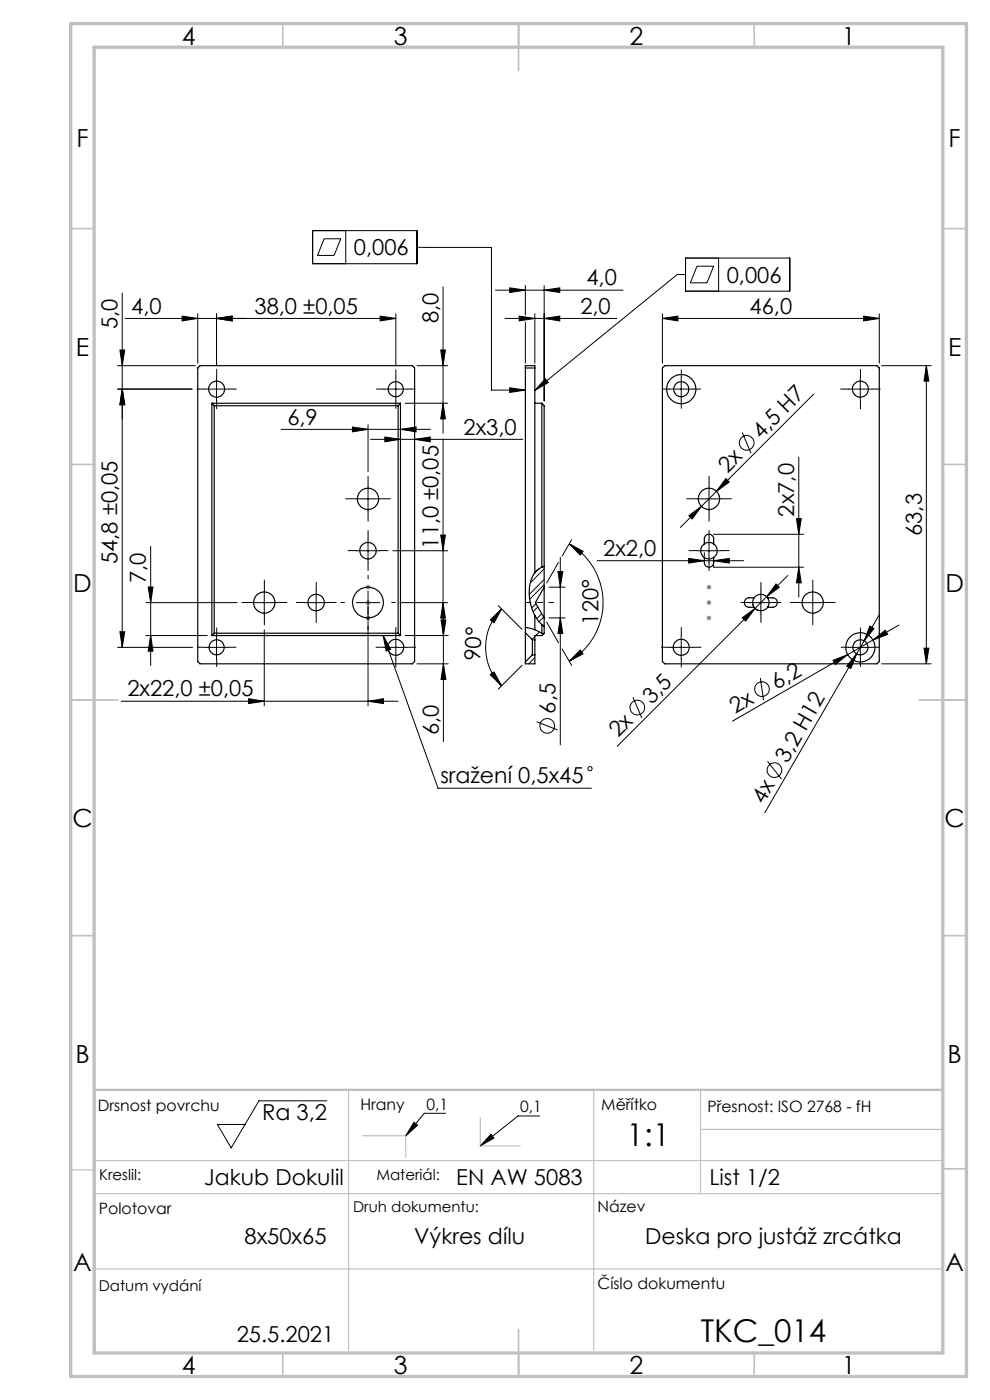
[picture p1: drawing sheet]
<svg xmlns="http://www.w3.org/2000/svg" width="210mm" height="297mm" viewBox="0 0 210 297" stroke-linecap="round" stroke-linejoin="round" font-family="sans-serif">
<g fill="none" stroke="#000" stroke-width=".21">
<path d="M66.3 48.9h22.1v7h-22.1zM68.8 50.7h3.5l-1.4 3.5h-3.6zM73.3 48.9v7M88.4 52.5h15.8v30.3h7.2M145.4 54.7h22.1v7.1h-22.1zM145.4 58.2h-1.7l-30.2 24.6M147.8 56.5h3.6l-1.4 3.5h-3.6zM152.4 54.7v7.1M24.9 77.6h16.6M25.4 74.3h1.1l-.6 3.3zM25.9 62.2v75.1M26.5 67.6h57.5"/>
<path d="M38.6 67.1l3.3 .5-3.3 .5zM41.9 66.6v10.4M45.9 67.6l3.3-.5v1zM45.9 66.6v10.8M80.6 67.1l3.4 .5-3.4 .5zM84 66.6v10.9M88.4 77.6h6.6M93.5 74.3h1l-.5 3.3zM94 60.9v31M105.1 61.6h27.1M107.1 67.6h23.7M108.1 61.1l3.3 .5-3.3 .5z"/>
<path d="M110.1 67.1l3.4 .5-3.4 .5zM111.4 60.6v6.2M111.4 68.3v8.7M113.5 66.6v10.4M115.4 61.6l3.3-.5v1zM115.4 67.6l3.3-.5v1zM115.4 60.6v24.5M140.5 67.6l3.3-.5v1zM140.5 67.6h46M140.5 66.6v10.4M183.2 67.1l3.3 .5-3.3 .5zM186.5 66.6v10.4"/>
<path d="M187 77.6h10.5M196.5 77.6v63.2M196.5 77.6l.5 3.3h-1zM24.9 82.5h15.8M25.9 82.5l.6 3.4h-1.1zM43.5 82.5h4.9M45.9 80v5.1M59.7 91.1h31.6M74.8 90.6l3.3 .5-3.3 .5zM78.1 90.1v10M78.6 93.2h32.3M81.5 82.5h4.9"/>
<path d="M81.6 92.7l3.3 .5-3.3 .5zM84 80v5.1M84.9 91.1l3.4-.5v1zM85.9 85.5h9.1M87.9 93.2l3.4-.5v1zM94 85.5l.5 3.4h-1zM94 93.2v41M108.1 82.3l3.3 .5-3.3 .5zM115.7 80.4l.6 .7-2.8 1.7zM142 82.5h5M144.5 80v5.1M157.4 91.8l1.9 4.4"/>
<path d="M169.4 97v29.7M172.6 83.6l-28.3 28.3M180 82.5h5M182.5 80v5.1M32 115.9v25.3M75.6 116.8h5M75.6 105.8h5M78.1 103.3v5M78.1 114.3v5M83.3 116.8h11.7M93.5 113.5h1l-.5 3.3zM118.5 119.3l-2.5 4.4"/>
<path d="M118.9 118.2v39.8M120.8 115.4l2.9 1.5-.6 .9zM120.8 115.4a14.4 14.4 0 0 1 0 24.9M121.2 114.5l-2 3.5M126.6 119h31.1M146.1 118.5l3.3 .5-3.3 .4zM146.1 109.4l2.7-2-2 2.7zM147.9 116.8h5M147.9 105.8h5M149.4 117.3v.7M150.4 103.3v5M150.4 114.3v5"/>
<path d="M151.4 119l3.3-.5v.9zM151.4 119.9v.4h19.1M151.4 113.3h19.1M154 101.5l.7 .8-2.7 1.9zM168.9 110h1.1l-.6 3.3zM24.9 137.3h16M25.4 134h1.1l-.6 3.3zM30.9 127.8h19.4M30.9 134.8h13.1M31.4 124.5h1.1l-.5 3.3zM32 134.8l.5 3.3h-1.1zM43.5 137.3h4.9"/>
<path d="M45.9 134.8v5M53.6 127.8h5M56.1 133.6v16.2M56.1 125.3v5M64.6 127.8h5M67.1 125.3v5M75.6 127.8h5M78.1 125.3v24.5M81.3 134.8l1.6 3-1 .3zM81.3 134.8l11.6 32.4h32.5M81.5 137.3h4.9M84 134.8v5"/>
<path d="M84.8 127.8h10.2M85.9 134.8h9.2M93.6 131.5h1l-.5 3.3zM94 127.8l.5 3.3h-1zM94.1 128.5v28.8M104 131.5l2.4-2.3-1.6 2.9zM105.7 128.5l5 5M106.4 129.2a11.5 11.5 0 0 0 0 16.3M113.5 139.5l-1.4 1.3M113.5 135l-.6 .6M113.7 128.1l-.9 .9M114.1 128.8l-1 1"/>
<path d="M114.4 120.6l-1.1 1.1M114.4 134.1l-.8 .7M114.9 130.2l-1 1M115.3 130.9l-1 1M115.4 122.9l-3.1 3.2M115.4 120.7l-2.9 2.9M115.4 124l-3 3.1M116 132l2.5 4.3M116.5 124.6h3.4M116.5 131.1h3.4M118.4 121.2h1l-.5 3.4zM118.9 131.1l.5 3.3h-1z"/>
<path d="M119.2 137.7l2 3.4M123.1 137.9l.6 .8-2.9 1.6zM142 137.3h5M144.5 134.8v5M157.4 131.1l2.8-2-2 2.7zM158.9 127.8h5M159.6 127.7l.1 .7a1.67 1.67 0 0 0 1.2 1.1M160.2 129.1l-29.3 29.2M161.4 125.3v5M162.6 126.6l-2.4 2.5M164.6 123.9l.7 .7-2.7 2zM167.1 122.1l-4.5 4.5"/>
<path d="M169.4 120.3l.6 3.3h-1.1zM169.9 127.8h5M172.4 125.3v5M179.8 138.9l-24.4 14.1M180 137.3h5M181.7 138.7l-1.2 3.1-.9-.5zM181.7 138.7l-19.5 33.7M182.5 134.8v5M184.5 132.8l.9 .5-2.1 2.7zM185.2 135.8l-5.4 3.1M185.2 135.8l2.6-2.1 .5 .9zM186.5 130.5l-4.8 8.2"/>
<path d="M190.7 132.6l-5.5 3.2M196 137.5h1l-.5 3.3zM25.7 148.8h58.7M52.7 148.2l3.4 .6-3.4 .5zM78.1 148.8l3.3-.6v1.1zM88.4 140.8h6.7M94.1 140.8l.5 3.3h-1zM104 143.2l.8-.6 1.6 2.9zM110.7 141.1l-5 5.1M113.8 153.1l4.5 1.8M134.3 147.9l1.8 4.4M161.3 143.8l.7 4.8"/>
<path d="M176.7 140.1l3.1-1.2-2.6 2.1zM187 140.8h10.5M162.8 161.5l3 3.8M69.3 233.5h-14.4l-5.9 10-2.9-5h5.9M87.8 238.1l.8 .6-2.5 2.2zM94.5 236.2h-4.5l-3.9 4.7M114.4 236.7h-4.5l-8 6.4M104.1 240.6l.7 .8-2.9 1.7z"/>
<circle cx="158.4" cy="94" r="1.56"/>
<circle cx="116.1" cy="154" r="1.56"/>
<circle cx="135.2" cy="150.1" r="1.56"/>
<circle cx="161.6" cy="146.2" r="1.56"/>
<circle cx="125.2" cy="163.1" r=".44"/>
<circle cx="164.3" cy="163.4" r="1.57"/>
</g>
<g fill="none" stroke="#808080" stroke-width=".21">
<path d="M77.6 124.6h1M77.6 131.1h1M77.6 127.8h1M77.7 124.2l.7 .7M77.7 130.7l.7 .7M77.7 127.5l.7 .7M78.1 124.1v1M78.1 127.3v1M78.1 130.6v1M78.4 124.2l-.7 .7M78.4 130.7l-.7 .7M78.4 127.5l-.7 .7"/>
<path d="M149.9 124.6h1M149.9 131.1h1M149.9 127.8h1M150 124.2l.7 .7M150 130.7l.7 .7M150 127.5l.7 .7M150.4 124.1v1M150.4 127.3v1M150.4 130.6v1M150.7 124.2l-.7 .7M150.7 130.7l-.7 .7M150.7 127.5l-.7 .7"/>
</g>
<path d="M111.6 127.8h5.9" fill="none" stroke="#000" stroke-width=".21" stroke-dasharray="15.2 1.3 1.3 1.3" stroke-dashoffset="14.2"/>
<path d="M73.9 231.2v55.3M101.9 237.2v5.9h8.4M125.9 231.2v55.3M148.6 231.2v22M148.6 239.6h51.4M15 248.2h5M20 246.2h180M20 253.2h180M76.9 240.9h9.2v4.6M20 269.2h180" fill="none" stroke="#c0c0c0" stroke-width=".25"/>
<g fill="none" stroke="#c0c0c0" stroke-width=".35">
<path d="M60 5v5M110 5v10M160 5v5M15 48.5h5M200 48.5h5M15 98.5h5M200 98.5h5M15 148.5h10M195 148.5h10M15 198.5h5M200 198.5h5M200 248h5"/>
<path d="M60 287v5M110 282v10M160 287v5"/>
</g>
<path d="M200 231.2h-180v55.3" fill="none" stroke="#c0c0c0" stroke-width=".5"/>
<path d="M15 5h190v287h-190zM20 10h180v277h-180z" fill="none" stroke="#c0c0c0" stroke-width=".7"/>
<g fill="none" stroke="#000" stroke-width=".21" stroke-dasharray="15.2 1.3 1.3 1.3">
<path d="M43.5 82.5h-1.7M46 85v1.7M46 80v-1.7M48.5 82.5h1.7M81.5 82.5h-1.6M84 85v1.6M84 80v-1.6M86.5 82.5h1.6M142 82.5h-1.6M144.5 80v-1.6M144.5 85v1.6M147 82.5h1.6"/>
<path d="M180 82.5h-1.7M182.5 80v-1.7M182.5 85v1.7M185 82.5h1.7M75.6 116.8h-1.8M75.6 105.8h-2.3M78.1 119.3v1.8M78.1 114.3v-1.7M78.1 108.3v2.3M78.1 103.3v-2.2M80.6 116.8h1.7M80.6 105.8h2.2"/>
<path d="M147.9 105.8h-2.2M147.9 116.8h-1.7M150.4 103.3v-2.2M150.4 108.3v2.3M150.4 114.3v-1.7M150.4 119.3v1.8M152.9 105.8h2.3M152.9 116.8h1.8M43.5 137.3h-1.6M46 139.8v1.6M46 134.8v-1.6M48.5 137.3h1.6"/>
<path d="M53.6 127.8h-2.3M56.1 130.3v2.3M56.1 125.3v-2.2M58.6 127.8h2.2M64.6 127.8h-1.8M67.1 130.3v1.8M67.1 125.3v-1.7M69.6 127.8h1.7M73.1 127.8h-.8M78.1 132.8v.8M78.1 122.8v-.8M81.5 137.3h-1.7"/>
<path d="M83.1 127.8h.7M84 139.8v1.7M84 134.8v-1.7M86.5 137.3h1.7M142 137.3h-1.7M144.5 134.8v-1.7M144.5 139.8v1.7M147 137.3h1.7M158.9 127.8h-1.7M161.4 125.3v-1.7M161.4 130.3v1.8M163.9 127.8h1.8"/>
<path d="M169.9 127.8h-2.2M172.4 125.3v-2.2M172.4 130.3v2.3M174.9 127.8h2.3M180 137.3h-1.6M182.5 134.8v-1.6M182.5 139.8v1.6M185 137.3h1.6"/>
</g>
<g fill="#000">
<path d="M81.3 134.8l1.6 3-1 .3z"/>
<path d="M45.9 67.6l3.3-.5v1zM80.6 67.1l3.4 .5-3.4 .5zM74.8 90.6l3.3 .5-3.3 .5zM84.9 91.1l3.4-.5v1zM52.7 148.2l3.4 .6-3.4 .5zM78.1 148.8l3.3-.6v1.1z"/>
<path d="M45.9 67.6l3.3-.5v1zM38.6 67.1l3.3 .5-3.3 .5z"/>
<path d="M115.4 61.6l3.3-.5v1zM108.1 61.1l3.3 .5-3.3 .5zM115.4 67.6l3.3-.5v1zM110.1 67.1l3.4 .5-3.4 .5z"/>
<path d="M140.5 67.6l3.3-.5v1zM183.2 67.1l3.3 .5-3.3 .5z"/>
<path d="M196.5 77.6l.5 3.3h-1zM196 137.5h1l-.5 3.3z"/>
<path d="M25.9 82.5l.6 3.4h-1.1zM25.4 134h1.1l-.6 3.3z"/>
<path d="M81.6 92.7l3.3 .5-3.3 .5zM87.9 93.2l3.4-.5v1z"/>
<path d="M94 85.5l.5 3.4h-1zM93.5 74.3h1l-.5 3.3zM25.9 82.5l.6 3.4h-1.1zM25.4 74.3h1.1l-.6 3.3zM94 127.8l.5 3.3h-1zM93.5 113.5h1l-.5 3.3zM168.9 110h1.1l-.6 3.3zM169.4 120.3l.6 3.3h-1.1z"/>
<path d="M108.1 82.3l3.3 .5-3.3 .5zM115.7 80.4l.6 .7-2.8 1.7z"/>
<path d="M146.1 109.4l.7 .7 2-2.7zM154 101.5l-2 2.7 2.7-1.9z"/>
<path d="M146.1 118.5l3.3 .5-3.3 .4zM151.4 119l3.3-.5v.9z"/>
<path d="M31.4 124.5h1.1l-.5 3.3zM32 134.8l.5 3.3h-1.1z"/>
<path d="M93.6 131.5h1l-.5 3.3zM94.1 140.8l.5 3.3h-1z"/>
<path d="M104 131.5l2.4-2.3-1.6 2.9zM104 143.2l.8-.6 1.6 2.9z"/>
<path d="M118.4 121.2h1l-.5 3.4zM118.9 131.1l.5 3.3h-1z"/>
<path d="M164.6 123.9l-2 2.7 2.7-2zM157.4 131.1l.8 .7 2-2.7z"/>
<path d="M184.5 132.8l-1.2 3.2 2.1-2.7zM181.7 138.7l-2.1 2.6 .9 .5z"/>
<path d="M185.2 135.8l3.1-1.2-.5-.9zM176.7 140.1l.5 .9 2.6-2.1z"/>
<path d="M123.1 137.9l.6 .8-2.9 1.6zM120.8 115.4l2.9 1.5-.6 .9z"/>
<path d="M104.1 240.6l.7 .8-2.9 1.7zM87.8 238.1l.8 .6-2.5 2.2z"/>
</g>
<g fill="none" stroke="#000" stroke-width=".25">
<path d="M41.9 78.1l.5-.5h45.1l.4 .5v62.2l-.4 .5h-45.1l-.5-.5zM111.4 78.1h2.1M141 77.6h45l.5 .5v62.2l-.5 .5h-45l-.5-.5v-62.2zM44.9 85.5h40M44.9 85.5l.5 .6M44.9 85.5v49.3M45.4 86.1v48.2M45.4 86.1h39.1M84.5 86.1v48.2M84.9 85.5l-.4 .6M84.9 85.5v49.3M113.5 85.5h1.4"/>
<path d="M114.9 85.5v34.8M114.9 85.5l.5 .6v38.5M149.4 115.4a2.06 2.06 0 0 1 .2-1.7 .98 .98 0 0 1 1.2-.3 .98 .98 0 0 1 .6 .9v1.1M149.4 115.4a1.74 1.74 0 0 0 0 2.8M149.4 118.2a2.06 2.06 0 0 0 .2 1.8 .98 .98 0 0 0 1.1 .3 .98 .98 0 0 0 .7-1v-1.1M149.4 118.2a1.7 1.7 0 0 0 2 0M149.4 115.4a1.7 1.7 0 0 1 2 0M151.4 115.4a1.74 1.74 0 0 1 0 2.8M44.9 134.8h40M45.4 134.3h39.1M45.4 134.3l-.5 .5M84.5 134.3l.4 .5"/>
<path d="M111.4 133.1l2.1 .5M111.4 134.2v6.2M111.4 134.2l1.5 1.5M112.9 135.7v3.2M112.9 138.9l-1.5 1.5M112.9 135.7h.6M112.9 138.9h.6M113.5 121.5a9.2 9.2 0 0 0 0 9.1M113.5 133.6l1.4 .7M113.5 130.6l1.4 1.9M113.5 135.7v3.2M113.5 138.9v1.9h-2.1v-.4"/>
<path d="M113.5 121.5v-43.9h-2.1v56.6M113.5 130.6v3M114.9 120.3l-1 .7-.4 .5M114.9 132.5v1.8M114.9 134.3l.4 .2M114.9 132.5l.5 .4M115.3 134.5l-.4 .3h-1.4v.9M115.4 124.6v6.5M115.4 131.1v3.2l-.1 .2M115.4 120.2l-.5 .1M115.4 124.6l-1.8 3.2 1.8 3.3M159.9 126.8a2.06 2.06 0 0 0-1.7 .3 1.02 1.02 0 0 0-.2 1.1 1.02 1.02 0 0 0 .9 .6h1"/>
<path d="M159.9 128.8a1.77 1.77 0 0 0 2.9 0M159.9 126.8a1.77 1.77 0 0 1 2.9 0M159.9 126.8a1.75 1.75 0 0 0 0 2M162.8 126.8a2.06 2.06 0 0 1 1.8 .3 1.02 1.02 0 0 1 .2 1.1 1.02 1.02 0 0 1-.9 .6h-1.1M162.8 126.8a1.93 1.93 0 0 1 0 2"/>
<circle cx="45.9" cy="82.6" r="1.71"/>
<circle cx="83.9" cy="82.6" r="1.61"/>
<circle cx="144.5" cy="82.5" r="3.1"/>
<circle cx="144.5" cy="82.6" r="1.61"/>
<circle cx="182.5" cy="82.6" r="1.71"/>
<circle cx="78.1" cy="116.8" r="1.75"/>
<circle cx="78.1" cy="105.8" r="2.25"/>
<circle cx="150.4" cy="105.8" r="2.26"/>
<circle cx="46" cy="137.3" r="1.59"/>
<circle cx="56.1" cy="127.8" r="2.25"/>
<circle cx="67.1" cy="127.8" r="1.75"/>
<circle cx="78.1" cy="127.8" r="3.3"/>
<circle cx="83.9" cy="137.3" r="1.71"/>
<circle cx="144.5" cy="137.3" r="1.7"/>
<circle cx="172.4" cy="127.8" r="2.25"/>
<circle cx="182.5" cy="137.3" r="3.1"/>
<circle cx="182.5" cy="137.3" r="1.59"/>
</g>
<g font-size="6.7">
<text x="132.9" y="243">1:1</text>
<text x="148.7" y="284.7">TKC_014</text>
</g>
<g font-size="5.3">
<text x="38.5" y="9.5">4</text>
<text x="83.5" y="9.5">3</text>
<text x="133.6" y="9.5">2</text>
<text x="178.6" y="9.5">1</text>
<text x="16.2" y="31.2">F</text>
<text x="201.2" y="31.2">F</text>
<text x="16.1" y="75.5">E</text>
<text x="201.1" y="75.5">E</text>
<text x="15.5" y="125.5">D</text>
<text x="200.5" y="125.5">D</text>
<text x="15.4" y="175.5">C</text>
<text x="200.4" y="175.5">C</text>
<text x="16" y="225.5">B</text>
<text x="201" y="225.5">B</text>
<text x="15.5" y="269.7">A</text>
<text x="200.5" y="269.7">A</text>
<text x="38.5" y="291.5">4</text>
<text x="83.5" y="291.5">3</text>
<text x="133.6" y="291.5">2</text>
<text x="178.6" y="291.5">1</text>
</g>
<g font-size="4.7">
<text x="75.1" y="54.2">0,006</text>
<text x="124.4" y="60.5">4,0</text>
<text x="154.2" y="60">0,006</text>
<text x="25" y="69.9" transform="rotate(-90 25 69.9)">5,0</text>
<text x="27.9" y="66.5">4,0</text>
<text x="54" y="66.5">38,0 ±0,05</text>
<text x="93" y="68.6" transform="rotate(-90 93 68.6)">8,0</text>
<text x="123.1" y="66.5">2,0</text>
<text x="159" y="66.5">46,0</text>
<text x="61" y="90.1">6,9</text>
<text x="98.3" y="92.2">2x3,0</text>
<text x="161.4" y="93.3" transform="rotate(-45 161.4 93.3)">4,5 H7</text>
<text x="154.3" y="100.5" transform="rotate(-45 154.3 100.5)">2x</text>
<text x="168.5" y="109.6" transform="rotate(-90 168.5 109.6)">2x7,0</text>
<text x="195.5" y="113.7" transform="rotate(-90 195.5 113.7)">63,3</text>
<text x="25" y="119.7" transform="rotate(-90 25 119.7)">54,8 ±0,05</text>
<text x="93" y="116.4" transform="rotate(-90 93 116.4)">11,0 ±0,05</text>
<text x="127.9" y="117.9">2x2,0</text>
<text x="31" y="123.7" transform="rotate(-90 31 123.7)">7,0</text>
<text x="127" y="132.5" transform="rotate(-91 127 132.5)">120°</text>
<text x="101.9" y="140.2" transform="rotate(-87 101.9 140.2)">90°</text>
<text x="27" y="147.7">2x22,0 ±0,05</text>
<text x="138.2" y="149.5" transform="rotate(-45 138.2 149.5)">3,5</text>
<text x="164.7" y="146.4" transform="rotate(-30 164.7 146.4)">6,2</text>
<text x="117.8" y="151.4" transform="rotate(-90 117.8 151.4)">6,5</text>
<text x="156" y="151.4" transform="rotate(-30 156 151.4)">2x</text>
<text x="93.1" y="156" transform="rotate(-90 93.1 156)">6,0</text>
<text x="131.1" y="156.6" transform="rotate(-45 131.1 156.6)">2x</text>
<text x="167.1" y="162" transform="rotate(-60 167.1 162)">3,2 H12</text>
<text x="93.4" y="166.1">sražení 0,5x45</text>
<text x="162" y="170.7" transform="rotate(-60 162 170.7)">4x</text>
<text x="55.6" y="237.5">Ra 3,2</text>
<text x="43.3" y="251.3">Jakub Dokulil</text>
<text x="96.8" y="251.3">EN AW 5083</text>
<text x="150.5" y="251.3">List 1/2</text>
<text x="51.9" y="264">8x50x65</text>
<text x="87.8" y="264">Výkres dílu</text>
<text x="136.9" y="264">Deska pro justáž zrcátka</text>
<text x="50.2" y="284.7">25.5.2021</text>
</g>
<g font-size="3.3">
<text x="20.7" y="235.7">Drsnost povrchu</text>
<text x="76.4" y="235.4">Hrany</text>
<text x="90.5" y="235.4">0,1</text>
<text x="110.4" y="236">0,1</text>
<text x="127.5" y="235.4">Měřítko</text>
<text x="150.1" y="236">Přesnost: ISO 2768 - fH</text>
<text x="21" y="257.5">Polotovar</text>
<text x="126.8" y="257">Název</text>
<text x="126.8" y="273.4">Číslo dokumentu</text>
</g>
<g font-size="3.2">
<text x="21" y="250.3">Kreslil:</text>
<text x="79.8" y="250.3">Materiál:</text>
<text x="74.9" y="257">Druh dokumentu:</text>
<text x="21" y="273.8">Datum vydání</text>
</g>
</svg>
